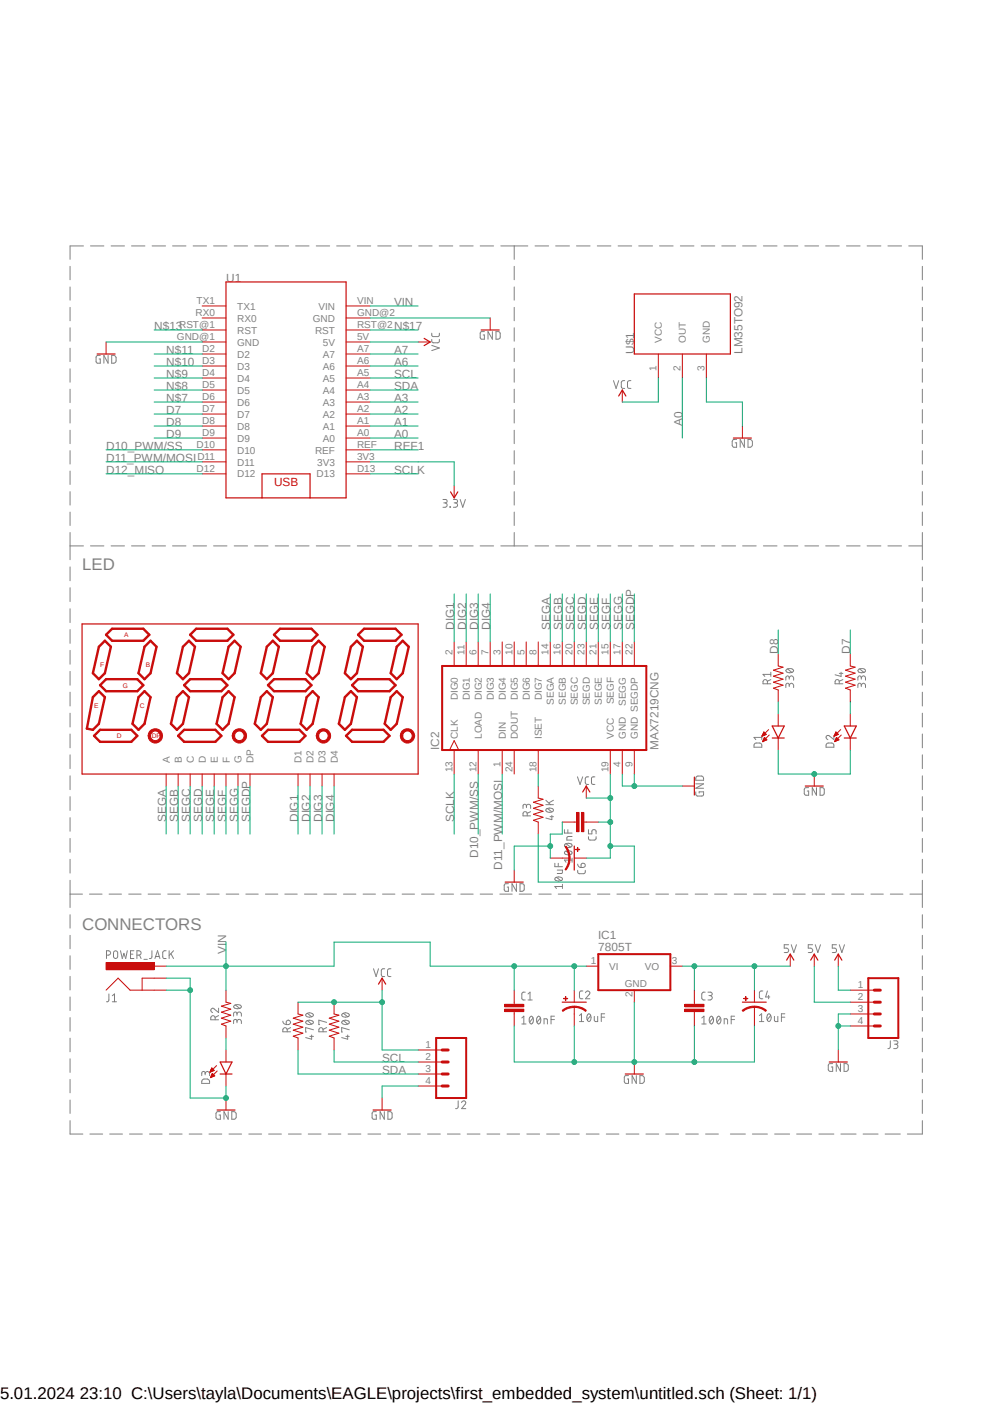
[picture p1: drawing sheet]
<svg xmlns="http://www.w3.org/2000/svg" width="210mm" height="297mm" viewBox="0 0 210 297" stroke-linecap="round" stroke-linejoin="round" font-family="sans-serif">
<path d="M14.7 51.9l180.5 188.2M195.2 51.9l-180.5 188.2" fill="none" stroke="#fff" stroke-width=".21"/>
<g fill="none" stroke="#808080" stroke-width=".21">
<path d="M14.8 56.3v2.9M17.7 52h-2.9v2.9M19.1 52h2.9M23.5 52h2.8M27.8 52h2.8M32.2 52h2.8M36.5 52h2.8M40.9 52h2.8M45.2 52h2.8M49.5 52h2.9M53.8 52h2.9M58.2 52h2.8"/>
<path d="M62.5 52h2.9M66.9 52h2.8M71.2 52h2.8M75.6 52h2.8M79.9 52h2.8M84.2 52h2.9M88.6 52h2.8M92.9 52h2.9M97.2 52h2.9M101.6 52h2.8M105.9 52h5.7M108.8 52v2.9"/>
<path d="M108.8 56.3v2.9M113.2 52h2.8M117.5 52h2.9M121.9 52h2.9M126.3 52h2.9M130.7 52h2.9M135.1 52h2.9M139.5 52h2.9M143.9 52h2.9M148.3 52h2.9M152.7 52h2.9M157.1 52h2.8"/>
<path d="M161.5 52h2.8M165.8 52h2.9M170.2 52h2.9M174.6 52h2.9M179 52h2.9M183.4 52h2.9M187.8 52h2.9M192.2 52h2.9v2.9M195.1 56.3v2.9M14.8 60.7v2.8M14.8 65v2.9M14.8 69.3v2.9"/>
<path d="M14.8 73.7v2.8M14.8 78v2.9M21.2 75.2h-.5l-.3 .2-.1 1.1 .2 .3h.7v-.9h-.2M22.9 75.2v1.6l-.9-1.6v1.6M23.6 75.2l.7 .1 .3 .3-.1 1-.4 .2h-.5zM91.3 71.8l.1 .5 .3 .2h1.1l.1-.7M91.3 70.5l.1 .5 .3 .2h1.1l.1-.7M91.3 73.1l1.6 .5-1.6 .6M102.4 70.1h-.5l-.3 .2v1.1l.1 .3 .7 .1v-.9h-.2M104.1 70.1v1.7l-.9-1.7v1.7M104.9 70.1l.7 .1a1.3 1.3 0 0 1 .1 1.3l-.8 .3zM108.8 60.7v2.8"/>
<path d="M108.8 65v2.9M108.8 69.3v2.9M108.8 73.7v2.8M108.8 78v2.9M195.1 60.7v2.8M195.1 65v2.9M195.1 69.3v2.9M195.1 73.7v2.8M195.1 78v2.9M14.8 82.3v2.9M14.8 86.7v2.8M14.8 91v2.9"/>
<path d="M14.8 95.3v2.9M14.8 99.7v2.8M108.8 82.3v2.9M108.8 86.7v2.8M108.8 91v2.9M108.8 95.3v2.9M108.8 99.7v2.8M129.8 80.5l.5 1.7 .6-1.7M132.1 80.5a.58 .58 0 0 0-.7 .4v1.1l.7 .2M133.4 80.5l-.5 .1-.2 .3 .1 1.1 .6 .2M155.8 93h-.7l-.2 .3v.9l.2 .4h.7v-.9h-.3M157.4 93v1.6l-.9-1.6v1.6"/>
<path d="M158.2 93h.7l.2 .4v.7l-.4 .5h-.5zM195.1 82.3v2.9M195.1 86.7v2.8M195.1 91v2.9M195.1 95.3v2.9M195.1 99.7v2.8M14.8 104v2.8M14.8 108.3v2.9M14.8 112.6v5.8M14.8 119.9v3M14.8 115.5h2.9M19.1 115.5h2.9"/>
<path d="M23.5 115.5h2.8M27.8 115.5h2.8M32.2 115.5h2.8M36.5 115.5h2.8M40.9 115.5h2.8M45.2 115.5h2.8M49.5 115.5h2.9M53.8 115.5h2.9M58.2 115.5h2.8M62.5 115.5h2.9M66.9 115.5h2.8M71.2 115.5h2.8"/>
<path d="M75.6 115.5h2.8M79.9 115.5h2.8M84.2 115.5h2.9M88.6 115.5h2.8M92.9 115.5h2.9M93.7 105.7h.7a.37 .37 0 0 1 .2 .4 .37 .37 0 0 1-.4 .3h-.3M94.1 106.4a.47 .47 0 0 1 .5 .4 .47 .47 0 0 1-.5 .5h-.4M95.2 107.2l.1 .1zM95.9 105.7h.7a.37 .37 0 0 1 .2 .4 .37 .37 0 0 1-.4 .3h-.3M96.3 106.4a.47 .47 0 0 1 .5 .4 .47 .47 0 0 1-.5 .5h-.4M97.2 115.5h2.9M97.3 105.7l.6 1.6 .5-1.6"/>
<path d="M101.6 115.5h2.8M105.9 115.5h5.7M108.8 104v2.8M108.8 108.3v2.9M108.8 112.6v2.9M113.2 115.5h2.8M117.5 115.5h2.9M121.9 115.5h2.9M126.3 115.5h2.9M130.7 115.5h2.9M135.1 115.5h2.9M139.5 115.5h2.9"/>
<path d="M143.9 115.5h2.9M148.3 115.5h2.9M152.7 115.5h2.9M157.1 115.5h2.8M161.5 115.5h2.8M165.8 115.5h2.9M170.2 115.5h2.9M174.6 115.5h2.9M179 115.5h2.9M183.4 115.5h2.9M187.8 115.5h2.9M192.2 115.5h2.9"/>
<path d="M195.1 104v2.8M195.1 108.3v2.9M195.1 112.6v5.8M195.1 119.9v3M14.8 124.3v3M14.8 128.8v2.9M14.8 133.2v2.9M14.8 137.6v2.9M195.1 124.3v3M195.1 128.8v2.9M195.1 133.2v2.9M195.1 137.6v2.9"/>
<path d="M14.8 142v2.9M14.8 146.4v3M14.8 150.9v2.9M14.8 155.3v2.9M14.8 159.7v2.9M159.6 157.4a1.26 1.26 0 0 1 1.3-.2l.2 .4v.5h-1.6zM161.1 155.6v.9M161.1 156h-1.6l.4 .5M162.3 144.7v-.5a.47 .47 0 0 0-.5-.4 .47 .47 0 0 0-.4 .4v.5h1.6M163 143.8l-.7 .3M163 142.7h-1.6l.4 .4M163 142.2v.9"/>
<path d="M166.3 141.7l.7-.3a.78 .78 0 0 1 .9 .5 .96 .96 0 0 1-1.7 0zM166.6 141.5l.9 .7M166.9 145a.47 .47 0 0 1 .5-.5 .47 .47 0 0 1 .5 .5v.5M166.9 145.2v-.5l-.1-.1h-.4l-.2 .3v.6M166.9 143.4a.47 .47 0 0 1 .5-.4 .47 .47 0 0 1 .5 .4v.5M166.9 143.7v-.4a.34 .34 0 0 0-.5-.3l-.2 .3v.6M174.8 157.4a1.26 1.26 0 0 1 1.3-.2l.3 .4v.5h-1.7zM176.4 155.6v.9l-1-.8a.45 .45 0 0 0-.7 .1 .45 .45 0 0 0 .4 .7M177.5 144.7v-.7a.46 .46 0 0 0-.5-.2 .46 .46 0 0 0-.4 .4v.5h1.7M177.5 142.5h.8M177.9 142.2v.9l-1.3-.4M178.3 143.8l-.8 .3"/>
<path d="M181.7 141.6l.5-.2a.58 .58 0 0 1 .8 .7l-.8 .2a.65 .65 0 0 1-.8-.4zM181.8 141.5l.9 .7M182.2 145a.45 .45 0 0 1 .4-.5 .45 .45 0 0 1 .4 .5v.5M182.2 145.2l-.2-.6h-.4l-.2 .9M182.2 143.4a.45 .45 0 0 1 .4-.4 .45 .45 0 0 1 .4 .4v.5M182.2 143.7l-.1-.5-.3-.2-.3 .2-.1 .7M195.1 142v2.9M195.1 146.4v3M195.1 150.9v2.9M195.1 155.3v2.9M195.1 159.7v2.9M14.8 164.1v2.9"/>
<path d="M14.8 168.5v2.9M14.8 173v2.9M14.8 177.4v2.9M111.3 170.6a.45 .45 0 0 1 .5-.5 .45 .45 0 0 1 .4 .5v.4M111.3 170.9v-.6a.37 .37 0 0 0-.4-.2 .37 .37 0 0 0-.3 .4v.5M111.5 172.6v-.7a.46 .46 0 0 0-.5-.2 .46 .46 0 0 0-.4 .4v.5h1.6M112.2 171.7l-.7 .3M115.4 170.2h1.7M115.4 169.3l1 .9M115.5 171.2l.7-.3a.58 .58 0 0 1 .8 .7l-.8 .2a.58 .58 0 0 1-.7-.6zM115.8 171l.9 .7M116.3 172.8h.8"/>
<path d="M116.7 172.5v.9l-1.3-.3M117.1 169.3l-1 .5M119.4 175.5v.7h1.6M119.4 178.6l.8-.2a.58 .58 0 0 1 .7 .6l-.7 .3a.58 .58 0 0 1-.8-.7zM119.7 178.5l.9 .7M120.1 175.5v.7M121 177h-.8l-.3 .2v.5h1.1M122.1 164.3l.6 1.6 .5-1.6M124.5 177v.5l.3 .2h1.1l.2-.7M124.5 175.5v.9h.7v-.7l.3-.2a.4 .4 0 0 1 .6 .4v.5M124.5 164.3l-.5 .1-.2 .3 .1 1.1 .6 .1M125.8 164.3l-.5 .1-.2 .3v1.1l.7 .1"/>
<path d="M147.2 167.5v.5l.2 .4h1l.4-.2v-.7h-.9v.3M147.2 165.8h1.6l-1.6 1h1.6M147.2 164.4a1.26 1.26 0 0 1 1.3-.2l.3 .4v.5h-1.6zM171 166.6l-.7 .1-.2 .3v.9l.2 .3h.7v-.9h-.3M172.7 166.6v1.6l-.9-1.6v1.6M173.4 166.6l.7 .1a1.3 1.3 0 0 1 .2 1.3l-.2 .2h-.7zM195.1 164.1v2.9M195.1 168.5v2.9M195.1 173v2.9M195.1 177.4v2.9M14.8 189.1h2.6M14.8 181.8v2.9"/>
<path d="M14.8 186.2v5.8M14.8 193.5v2.8M14.8 197.9v2.8M18.9 189.1h2.7M23.1 189.1h2.6M27.2 189.1h2.6M31.3 189.1h2.7M35.5 189.1h2.6M39.6 189.1h2.6M43.7 189.1h2.7M47.8 189.1h2.7M52 189.1h2.6"/>
<path d="M56.1 189.1h2.7M60.2 189.1h2.7M64.4 189.1h2.6M68.5 189.1h2.7M72.6 189.1h2.7M76.8 189.1h2.6M80.9 189.1h2.6M85 189.1h2.7M89.2 189.1h2.6M93.3 189.1h2.6M97.5 189.1h2.6M101.6 189.1h2.6"/>
<path d="M105.7 189.1h2.6M107.5 186.9h-.5l-.3 .2-.1 1.1 .2 .3 .7 .1v-.9h-.2M109.2 186.9v1.7l-.9-1.7v1.7M109.8 189.1h2.6M110 186.9l.7 .1a1.3 1.3 0 0 1 .1 1.3l-.8 .3zM114 189.1h2.6M117.3 182.6v.7h1.7M117.4 185.8l.8-.3a.58 .58 0 0 1 .7 .6l-.7 .3a.58 .58 0 0 1-.8-.6zM117.7 185.6l.9 .7M117.9 184.1h1.1l-.2 .7h-.9M118.1 189.1h2.6M118.1 182.6v.7"/>
<path d="M119 187.5h-1.7l.4 .5M119 187.1v.9M119.4 180.2l.8-.2a.58 .58 0 0 1 .7 .6l-.7 .2a.58 .58 0 0 1-.8-.6zM119.7 180l.9 .8M121 181.9h-1.6l.3 .5M121 181.5v.9M122.2 184.1v.5l.3 .2h1.1l.2-.7M122.2 182.8a.72 .72 0 0 0 .7 .7M122.2 189.1h2.6M122.9 182.8a.46 .46 0 0 1 .8 0 .46 .46 0 0 1-.4 .7h-.4zM126.4 189.1h2.6M130.5 189.1h2.6"/>
<path d="M134.6 189.1h2.6M138.7 189.1h2.7M142.9 189.1h2.6M147 189.1h2.6M151.1 189.1h2.7M155.3 189.1h2.6M159.4 189.1h2.6M163.5 189.1h2.7M166.8 199.9h-.9v.7h.5l.4 .4-.2 .5h-.7M167.3 199.9l.6 1.6 .5-1.6M167.7 189.1h2.6M171.8 189.1h2.6"/>
<path d="M171.9 199.9h-1v.7h.6l.4 .4-.2 .5h-.8M172.4 199.9l.6 1.6 .5-1.6M175.9 189.1h2.7M176.9 199.9h-.9v.7h.6l.3 .4a.4 .4 0 0 1-.3 .5h-.6M177.5 199.9l.6 1.6 .5-1.6M180 189.1h2.7M184.2 189.1h2.6M188.3 189.1h2.7M192.4 189.1h2.7M195.1 181.8v2.9M195.1 186.2v5.8M195.1 193.5v2.8"/>
<path d="M195.1 197.9v2.8M14.8 202.2v2.9M14.8 206.5v2.9M14.8 210.9v2.9M14.8 215.3v2.8M14.8 219.6v2.9M22.5 202.1h.4a.47 .47 0 0 0 .5-.5 .47 .47 0 0 0-.5-.5h-.4v1.7M23 210.3v1.2a.38 .38 0 0 1-.5 .4M23.7 211.9h.9M23.7 210.7l.5-.4v1.6M24.2 201.2a.44 .44 0 0 1 .7 .4v.7a.45 .45 0 0 1-.3 .4 .45 .45 0 0 1-.6-.2 1.26 1.26 0 0 1 .2-1.3zM25.5 201.1l.4 1.7 .3-1.1 .4 1.1 .3-1.7"/>
<path d="M27.6 201.8h.5M28.3 201.1h-.7v1.7h.7M29 202.1h.4a.47 .47 0 0 0 .4-.5 .47 .47 0 0 0-.4-.5h-.4v1.7M29.5 202.1l.3 .7M30.4 202.9h.8M32.1 201.1v1.3a.4 .4 0 0 1-.5 .4M32.8 202.8l.5-1.7 .5 1.7M32.9 202.4h.8M35.1 201.1l-.5 .1-.2 .3 .1 1.1 .6 .2M35.8 201.1v1.7M36.2 201.8l.5 1M36.7 201.1l-.9 1"/>
<path d="M45.5 215.7v-.4a.47 .47 0 0 0-.5-.5 .47 .47 0 0 0-.4 .5v.4h1.6M46.2 213.3v.9l-.9-.8a.44 .44 0 0 0-.7 .2 .44 .44 0 0 0 .4 .6M46.2 214.8l-.7 .4M49.5 212.8l.7-.3a.74 .74 0 0 1 .9 .5 1.02 1.02 0 0 1-1.7 0zM49.8 212.6l.9 .7M50.1 216.1a.47 .47 0 0 1 .5-.5 .47 .47 0 0 1 .5 .5v.4M50.1 216.4v-.4a.36 .36 0 0 0-.3-.4 .36 .36 0 0 0-.4 .4v.5M50.1 214.5a.47 .47 0 0 1 .5-.4 .47 .47 0 0 1 .5 .4v.5M50.1 214.8v-.4a.36 .36 0 0 0-.3-.3 .36 .36 0 0 0-.4 .3v.6M59.8 216a.72 .72 0 0 0 .7 .7M60.6 216a.46 .46 0 0 1 .8 .1 .46 .46 0 0 1-.4 .6h-.5zM60.7 218.3v-.5a.47 .47 0 0 0-.4-.4 .47 .47 0 0 0-.5 .4v.5h1.7"/>
<path d="M61.5 217.4l-.8 .4M64.7 216.1l.2-.1a1.03 1.03 0 0 1 1.4 .3 .96 .96 0 0 1-1.7 0zM64.7 214.5l.2-.1a1.03 1.03 0 0 1 1.4 .3 .96 .96 0 0 1-1.7 0zM65 215.9l.9 .8M65 214.4l.9 .7M65.5 219.2h.8M65.9 218.9v.9l-1.3-.3M66.3 217.8l-1.7-.4v.9h.2M68.3 218.3v-.5a.44 .44 0 0 0-.3-.4 .44 .44 0 0 0-.5 .2l-.1 .7h1.7M69.1 216.3l-1.7-.5v.9h.2M69.1 217.4l-.8 .4M72.3 216.1l.2-.1a.96 .96 0 0 1 1.4 .3 .93 .93 0 0 1-1.6 0z"/>
<path d="M72.3 214.5l.2-.1a.96 .96 0 0 1 1.4 .3 .93 .93 0 0 1-1.6 0zM72.6 215.9l.9 .8M72.6 214.4l.9 .7M73.2 219.2h.7M73.5 218.9v.9l-1.2-.3M73.9 217.8l-1.6-.4v.9h.1M79 204.9l.5 1.7 .6-1.7M81.4 204.9l-.6 .1-.2 .3 .1 1.1 .1 .1 .6 .1M82.7 204.9l-.6 .1-.1 .3v1.1l.1 .1 .6 .1M110.4 215.3l.4-.3v1.6M110.4 216.6h.9M111.1 209.9h-.6l-.1 .4v1l.1 .2h.6"/>
<path d="M111.7 211.5h.9M111.7 210.3l.4-.4v1.6M112.2 215.1l.2-.1a.96 .96 0 0 1 0 1.6 .98 .98 0 0 1-.2-1.5zM112.7 215.3l-.7 .9M113.7 215.1l.2-.1a.96 .96 0 0 1 0 1.6 .98 .98 0 0 1-.2-1.5zM114.3 215.3l-.7 .9M115.1 216.6v-1.1l.6 .1 .1 1M116.5 215.7h.8M117.3 215h-.8v1.6M122.6 214.8l.4-.3v1.6M122.6 216.1h.8M123.3 209.6l-.6 .1-.1 .3v1.1l.1 .1 .6 .1"/>
<path d="M123.8 210a.45 .45 0 0 1 .6-.3 .45 .45 0 0 1 .2 .7l-.8 .9h1M124.4 214.5h.1a.96 .96 0 0 1 0 1.6 .98 .98 0 0 1-.1-1.6zM124.9 214.8l-.7 .9M125.7 215v.8l.3 .3h.4v-1.1M127.2 215.2h.7M127.9 214.5h-.7v1.6M148.4 216.6h1M148.4 215.3l.5-.3v1.6M149.1 209.9h-.5l-.2 .4 .1 1 .1 .2h.5M149.7 209.9h.6a.37 .37 0 0 1 .3 .3 .37 .37 0 0 1-.1 .4h-.6M150.2 210.6a.47 .47 0 0 1 .5 .5 .47 .47 0 0 1-.5 .4h-.5M150.2 215.1l.3-.1a.96 .96 0 0 1 0 1.6l-.3-.2a1.14 1.14 0 0 1 0-1.3z"/>
<path d="M150.8 215.3l-.7 .9M151.8 215.1l.2-.1a.96 .96 0 0 1 0 1.6 1.02 1.02 0 0 1-.2-1.5zM152.4 215.3l-.8 .9M153.2 216.6v-1.1l.6 .1 .1 1M154.6 215.7h.8M155.4 215h-.8v1.6M160.6 216.1h.9M160.6 214.8l.5-.3v1.6M161.3 209.6l-.5 .1-.2 .3 .1 1.1 .1 .1 .5 .1M162.3 209.6l-.4 1.3h.9M162.4 214.5h.2a.96 .96 0 0 1 0 1.6 1.02 1.02 0 0 1-.2-1.6zM162.6 210.6v.7"/>
<path d="M163 214.8l-.7 .9M163.8 215v.8l.2 .3h.5v-1.1M165.3 215.2h.7M166 214.5h-.7v1.6M195.1 202.2v2.9M195.1 206.5v2.9M195.1 210.9v2.9M195.1 215.3v2.8M195.1 219.6v2.9M14.8 237.1v2.8h2.7M14.8 224v2.9M14.8 228.3v2.9"/>
<path d="M14.8 232.7v2.8M19 239.9h2.7M23.2 239.9h2.7M27.4 239.9h2.7M31.6 239.9h2.7M35.8 239.9h2.7M40 239.9h2.7M42.9 228.3h1.2l.2 .4v.5h-1.6v-.5zM43.4 227.1a.47 .47 0 0 1 .5-.4 .47 .47 0 0 1 .4 .4v.4M43.4 227.4l-.1-.6a.37 .37 0 0 0-.4-.1 .37 .37 0 0 0-.2 .3v.5M44.2 239.9h2.7M46.6 235.2h-.5l-.3 .1-.1 1.1 .2 .3 .7 .1v-.9h-.3"/>
<path d="M48.3 235.2v1.6l-.9-1.6v1.6M48.4 239.9h2.7M49 235.2h.5l.4 .2 .1 .9-.3 .4-.7 .1zM52.6 239.9h2.7M56.8 239.9h2.7M61 239.9h2.7M65.2 239.9h2.7M69.4 239.9h2.7M73.6 239.9h2.7M77.8 239.9h2.7M79.6 235.2l-.9 .1v1.1l.2 .3 .7 .1v-.9h-.3M81.3 235.2v1.6l-.9-1.6v1.6"/>
<path d="M82 239.9h2.7M82 235.2h.7a1.26 1.26 0 0 1 .2 1.4l-.2 .1-.7 .1zM86.2 239.9h2.7M90.4 239.9h2.7M94.6 239.9h2.7M96.9 232.9v1.4l-.5 .2M97.6 233.3a.44 .44 0 0 1 .6-.4 .44 .44 0 0 1 .2 .7l-.8 .9h.9M98.8 239.9h2.7M103 239.9h2.7M107.2 239.9h2.7M111.4 239.9h2.7M115.6 239.9h2.7"/>
<path d="M119.8 239.9h2.7M124 239.9h2.7M128.2 239.9h2.7M132.4 239.9h2.7M132.9 227.5h-.5l-.3 .2-.1 1.1 .4 .4h.5v-.9h-.2M134.6 227.5v1.7l-.9-1.7v1.7M135.3 227.5l.7 .1 .3 .4v.7l-.5 .5h-.5zM136.6 239.9h2.7M140.8 239.9h2.7M145 239.9h2.7M149.2 239.9h2.7M154.5 239.9h3.1"/>
<path d="M159.1 239.9h3.2M163.8 239.9h3.2M168.5 239.9h3.2M173.2 239.9h3.2M176.1 225h-.7l-.2 .4v1l.4 .3h.5v-1h-.3M177.8 225v1.7l-.9-1.7v1.7M177.8 239.9h3.3M178.5 225l.7 .1a1.26 1.26 0 0 1 .2 1.3l-.4 .3h-.5zM182.5 239.9h3.2M187.2 239.9h3.2M188.3 220.2v1.4l-.5 .2M189 220.2h.7a.37 .37 0 0 1 .2 .4 .37 .37 0 0 1-.3 .3h-.4"/>
<path d="M189.5 220.9a.47 .47 0 0 1 .4 .5 .47 .47 0 0 1-.4 .4h-.5M195.1 237.1v2.8h-3.2M195.1 224v2.9M195.1 228.3v2.9M195.1 232.7v2.8"/>
</g>
<g fill="none" stroke="#c90d0c" stroke-width=".21">
<path d="M42.8 64.7h5M42.8 67.3h5M42.8 69.8h5M42.8 72.3h5M42.8 74.9h5M42.8 77.4h5M42.8 80h5M73.2 64.7h5.1M73.2 67.3h5.1M73.2 69.8h5.1M73.2 72.3h5.1M73.2 74.9h5.1"/>
<path d="M73.2 77.4h5.1M73.2 80h5.1M139.2 74.9v5.1M144.3 74.9v5.1M149.4 74.9v5.1M42.8 82.5h5M42.8 85h5M42.8 87.6h5M42.8 90.1h5M42.8 92.7h5M42.8 95.2h5M42.8 97.7h5"/>
<path d="M73.2 82.5h5.1M73.2 85h5.1M73.2 87.6h5.1M73.2 90.1h5.1M73.2 92.7h5.1M73.2 95.2h5.1M73.2 97.7h5.1M42.8 100.2h5M73.2 100.2h5.1M161.2 155.7h.1M161.2 155.6h.3M161.3 155.5h.4"/>
<path d="M161.3 155.4h.6M161.3 155.4h.8M161.3 156.9h.1M161.4 155.3h.6M161.4 156.8h.1M161.4 156.7h.4M161.4 155.2h.5M161.4 156.6h.6M161.5 155.1h.3M161.5 156.5h.7M161.5 155h.2M161.5 156.4h.6"/>
<path d="M161.5 154.9h.1M161.5 156.3h.6M161.6 156.3h.3M161.6 156.2h.2M161.7 156.1h.1M162.1 155.4l-.6-.5-.3 .8M162.1 155.4l-.9 .3M162.2 156.5l-.5-.5-.4 .9M162.2 156.5l-.9 .4M162.6 154.3l-1.4 1.4M162.7 155.5l-1.4 1.4M164.6 151v2.6"/>
<path d="M164.6 156.1v2.6M176.4 155.7h.1M176.5 155.6h.2M176.5 155.5h.4M176.5 155.4h.6M176.5 156.9h.1M176.6 155.4h.7M176.6 156.8h.2M176.6 155.3h.6M176.6 156.7h.4M176.7 155.2h.4M176.7 156.6h.5"/>
<path d="M176.7 155.1h.3M176.7 156.5h.7M176.7 155h.3M176.7 156.4h.7M176.8 154.9h.1M176.8 156.3h.4M176.9 156.2h.2M176.9 156.1h.1M177.3 155.4l-.5-.5-.4 .8M177.3 155.4l-.9 .3M177.4 156.5l-.5-.5-.4 .9M177.4 156.5l-.9 .4"/>
<path d="M177.8 154.3l-1.4 1.4M177.9 155.5l-1.4 1.4M179.8 151v2.6M179.8 156.1v2.6M22.4 209.5l2.6-2.6 2.5 2.6h5.1M32.6 206.9h-2.5v2.6"/>
</g>
<path d="M47.8 59.6h25.4v45.7h-25.4zM134.2 62.2h20.3v12.7h-20.3zM55.4 105.3v-5.1h10.2v5.1M163.3 153.6h2.6l-1.3 2.5zM163.3 156.1h2.6M178.6 156.1h2.5M178.6 153.6h2.5l-1.3 2.5z" fill="none" stroke="#c90d0c" stroke-width=".25"/>
<path d="M22.4 203.6h10.2v1.5h-10.2z" fill-rule="evenodd" fill="#c90d0c"/>
<g fill="none" stroke="#c90d0c" stroke-width=".21">
<path d="M22.4 72.3v2.6M88.4 72.3h2.6M103.7 67.3v2.5M157 90.1v2.6M96.1 102.8v2.5M22.4 203.6h10.2v1.5h-10.2zM32.6 206.9h2.5M32.6 209.5h2.5M32.6 204.4h2.5M47.8 209.5v2.5l1 .3-2 .6 2 .6-2 .6 2 .7-2 .6 2 .6-2 .7 1 .3v2.6M63 212v2.5l1.1 .3-2.1 .6 2.1 .6-2.1 .7 2.1 .6-2.1 .6 2.1 .7-2.1 .6 1 .4v2.5M70.7 212v2.5l1 .3-2.1 .6 2.1 .6-2.1 .7 2.1 .6-2.1 .6 2.1 .7-2.1 .6 1.1 .4v2.5"/>
<path d="M80.8 206.9v2.6M44.4 226.8h.1M44.4 226.7h.3M44.5 226.6h.4M44.5 226.5h.6M44.5 228h.1M44.6 226.4h.7M44.6 226.4h.6M44.6 227.8h.2M44.6 226.3h.5M44.6 227.8h.4M44.7 226.2h.3"/>
<path d="M44.7 227.7h.5M44.7 227.6h.7M44.7 226.1h.2M44.7 227.5h.6M44.7 226h.1M44.7 227.4h.5M44.8 225.9l.5 .5-.9 .4zM44.8 227.3h.3M44.8 227.2h.2M44.9 227.2h.1M44.9 227.1l.5 .5-.9 .4zM45.8 225.4l-1.4 1.4"/>
<path d="M45.9 226.6l-1.4 1.4M47.8 222.1v2.6M47.8 227.2v2.5M47.8 232.3v2.5M80.8 232.3v2.5M88.4 222.1h5.1M88.4 224.7h5.1M88.4 227.2h5.1M88.4 229.7h5.1"/>
</g>
<path d="M20.5 74.9h3.8M89.7 71.6l1.3 .7-1.3 .8M101.8 69.8h3.8M155.1 92.7h3.8M95.3 104.1l.8 1.2 .7-1.2M17.4 132h71v31.7h-71zM80.1 208.2l.7-1.3 .8 1.3M45.9 234.8h3.8M46.6 224.7h2.5l-1.3 2.5zM46.6 227.2h2.5M78.9 234.8h3.8" fill="none" stroke="#c90d0c" stroke-width=".25"/>
<path d="M92.2 219.6h6.4v12.7h-6.4z" fill="none" stroke="#c90d0c" stroke-width=".42"/>
<path d="M93.5 227.2h1.3M93.5 224.7h1.3M93.5 222.1h1.3M93.5 229.7h1.3" fill="none" stroke="#c90d0c" stroke-width=".64"/>
<g fill="none" stroke="#c90d0c" stroke-width=".51">
<path d="M20.9 136.8l1.3-1.2 1.3 1.2-1.3 5.6-1.3 1.3-1.3-1.3zM22.4 134.3l1.3-1.3h6.6l1.3 1.3-1.3 1.3h-6.6zM30.6 136.8l1.2-1.2 1.3 1.2-1.3 5.6-1.2 1.3-1.3-1.3zM38.7 136.8l1.3-1.2 1.2 1.2-1.2 5.6-1.3 1.3-1.3-1.3zM40.2 134.3l1.3-1.3h6.6l1.3 1.3-1.3 1.3h-6.6zM48.3 136.8l1.3-1.2 1.3 1.2-1.3 5.6-1.3 1.3-1.2-1.3zM56.4 136.8l1.3-1.2 1.3 1.2-1.3 5.6-1.3 1.3-1.2-1.3zM58 134.3l1.2-1.3h6.7l1.2 1.3-1.2 1.3h-6.7zM66.1 136.8l1.3-1.2 1.3 1.2-1.3 5.6-1.3 1.3-1.2-1.3zM75.5 135.6l1.3 1.2-1.3 5.6-1.3 1.3-1.3-1.3 1.3-5.6zM75.7 134.3l1.3-1.3h6.7l1.2 1.3-1.2 1.3h-6.7zM83.9 136.8l1.3-1.2 1.2 1.2-1.2 5.6-1.3 1.3-1.3-1.3z"/>
<path d="M19.6 147.5l1.3-1.3 1.3 1.3-1.3 5.6-1.3 1.3-1.2-.3zM19.9 155.7l1.3-1.3h6.6l1.2 1.3-1.2 1.2h-6.6zM22.4 143.7h6.6l1.3 1.2-1.3 1.3h-6.6l-1.2-1.3zM29.3 147.5l1.3-1.3 1.2 1.3-1.2 5.6-1.3 1.3-1.3-1.3zM37.4 147.5l1.3-1.3 1.3 1.3-1.3 5.6-1.3 1.3-1.2-1.3zM37.7 155.7l1.2-1.3h6.7l1.2 1.3-1.2 1.2h-6.7zM40.2 143.7h6.6l1.3 1.2-1.3 1.3h-6.6l-1.3-1.3zM47.1 147.5l1.2-1.3 1.3 1.3-1.3 5.6-1.2 1.3-1.3-1.3zM55.2 147.5l1.2-1.3 1.3 1.3-1.3 5.6-1.2 1.3-1.3-1.3zM55.4 155.7l1.3-1.3h6.6l1.3 1.3-1.3 1.2h-6.6zM58 143.7h6.6l1.3 1.2-1.3 1.3h-6.6l-1.3-1.3zM64.9 147.5l1.2-1.3 1.3 1.3-1.3 5.6-1.2 1.3-1.3-1.3z"/>
<path d="M72.9 147.5l1.3-1.3 1.3 1.3-1.3 5.6-1.3 1.3-1.2-1.3zM73.2 155.7l1.3-1.3h6.6l1.3 1.3-1.3 1.2h-6.6zM75.7 143.7h6.7l1.3 1.2-1.3 1.3h-6.7l-1.2-1.3zM83.9 146.2l1.3 1.3-1.3 5.6-1.3 1.3-1.2-1.3 1.2-5.6z"/>
</g>
<path d="M31.7 154.7a1.53 1.53 0 0 1 2.4 .1 1.53 1.53 0 0 1-.8 2.3 1.53 1.53 0 0 1-2-1.4h.5a1.03 1.03 0 0 1 1.5-.9 1.03 1.03 0 0 1 .2 1.7 1.03 1.03 0 0 1-1.6-.5l-.1-.3h-.5z" fill-rule="evenodd" fill="#c90d0c"/>
<path d="M31.7 154.7a1.53 1.53 0 0 1 2.4 .1 1.53 1.53 0 0 1-.8 2.3 1.53 1.53 0 0 1-2-1.4h.5a1.03 1.03 0 0 1 1.5-.9 1.03 1.03 0 0 1 .2 1.7 1.03 1.03 0 0 1-1.6-.5l-.1-.3h-.5z" fill="none" stroke="#c90d0c" stroke-width=".21"/>
<path d="M49.4 154.7a1.53 1.53 0 0 1 2.5 .1 1.53 1.53 0 0 1-.8 2.3 1.53 1.53 0 0 1-2-1.4h.5a1.01 1.01 0 0 1 1.5-.9 1.01 1.01 0 0 1 .2 1.7 1.01 1.01 0 0 1-1.6-.5l-.1-.3h-.5z" fill-rule="evenodd" fill="#c90d0c"/>
<path d="M49.4 154.7a1.53 1.53 0 0 1 2.5 .1 1.53 1.53 0 0 1-.8 2.3 1.53 1.53 0 0 1-2-1.4h.5a1.01 1.01 0 0 1 1.5-.9 1.01 1.01 0 0 1 .2 1.7 1.01 1.01 0 0 1-1.6-.5l-.1-.3h-.5z" fill="none" stroke="#c90d0c" stroke-width=".21"/>
<path d="M67.2 154.7a1.53 1.53 0 0 1 2.5 .1 1.53 1.53 0 0 1-.8 2.3 1.53 1.53 0 0 1-2-1.4h.5a1.01 1.01 0 0 1 1.5-.9 1.01 1.01 0 0 1 .2 1.7 1.01 1.01 0 0 1-1.7-.5v-.3h-.5z" fill-rule="evenodd" fill="#c90d0c"/>
<path d="M67.2 154.7a1.53 1.53 0 0 1 2.5 .1 1.53 1.53 0 0 1-.8 2.3 1.53 1.53 0 0 1-2-1.4h.5a1.01 1.01 0 0 1 1.5-.9 1.01 1.01 0 0 1 .2 1.7 1.01 1.01 0 0 1-1.7-.5v-.3h-.5z" fill="none" stroke="#c90d0c" stroke-width=".21"/>
<path d="M85 154.7a1.51 1.51 0 0 1 2.4 .1 1.51 1.51 0 0 1-.8 2.3 1.51 1.51 0 0 1-1.9-1.4h.5a1.01 1.01 0 0 1 1.4-.9 1.01 1.01 0 0 1 .2 1.7 1.01 1.01 0 0 1-1.6-.5v-.3h-.5z" fill-rule="evenodd" fill="#c90d0c"/>
<g fill="none" stroke="#c90d0c" stroke-width=".21">
<path d="M96.1 135.8v5.1M98.6 135.8v5.1M101.1 135.8v5.1M103.7 135.8v5.1M106.2 135.8v5.1M108.8 135.8v5.1M111.3 135.8v5.1M113.8 135.8v5.1M116.4 135.8v5.1M118.9 135.8v5.1M121.5 135.8v5.1M124 135.8v5.1"/>
<path d="M126.5 135.8v5.1M129.1 135.8v5.1M131.6 135.8v5.1M134.2 135.8v5.1M85 154.7a1.51 1.51 0 0 1 2.4 .1 1.51 1.51 0 0 1-.8 2.3 1.51 1.51 0 0 1-1.9-1.4h.5a1.01 1.01 0 0 1 1.4-.9 1.01 1.01 0 0 1 .2 1.7 1.01 1.01 0 0 1-1.6-.5v-.3h-.5zM95.1 158.7l1-2 .9 2M96.1 158.7v5M101.1 158.7v5M106.2 158.7v5M108.8 158.7v5M113.8 158.7v5M129.1 158.7v5"/>
<path d="M131.6 158.7v5M134.2 158.7v5M35.1 163.7v2.6M37.7 163.7v2.6M40.2 163.7v2.6M42.8 163.7v2.6M45.3 163.7v2.6M47.8 163.7v2.6M50.3 163.7v2.6M52.9 163.7v2.6M63 163.7v2.6M65.6 163.7v2.6"/>
<path d="M68.1 163.7v2.6M70.7 163.7v2.6M113.8 166.3v2.5l1.1 .3-2.1 .6 2.1 .6-2.1 .7 2.1 .6-2.1 .7 2.1 .6-2.1 .6 1 .4v2.5M121.5 173.9h.5M123.5 173.9h.5M124 166.3v2.5M144.3 166.3h2.6"/>
</g>
<path d="M93.5 140.9h43.2v17.8h-43.2z" fill="none" stroke="#c90d0c" stroke-width=".42"/>
<path d="M123.2 167.6l.8-1.3 .8 1.3M146.9 164.4v3.8" fill="none" stroke="#c90d0c" stroke-width=".25"/>
<path d="M122 171.9h.5v4h-.5z" fill-rule="evenodd" fill="#c90d0c"/>
<path d="M122 171.9h.5v4h-.5z" fill="none" stroke="#c90d0c" stroke-width=".21"/>
<path d="M123 171.9h.5v4h-.5z" fill-rule="evenodd" fill="#c90d0c"/>
<path d="M118.9 173.9h2.6M123 171.9h.5v4h-.5zM124 173.9h2.5M118.9 181.5h1.5" fill="none" stroke="#c90d0c" stroke-width=".21"/>
<path d="M121.5 179v5.1" fill="none" stroke="#c90d0c" stroke-width=".25"/>
<path d="M120.3 181.5h.3a3.4 3.4 0 0 1-.9 2.6l-.2-.2a4.1 4.1 0 0 0 .8-2.4z" fill-rule="evenodd" fill="#c90d0c"/>
<path d="M120.3 181.5h.3a3.4 3.4 0 0 1-.9 2.6l-.2-.2a4.1 4.1 0 0 0 .8-2.4z" fill="none" stroke="#c90d0c" stroke-width=".21"/>
<path d="M119.5 179.1l.2-.1a4 4 0 0 1 .9 2.5h-.3a4.1 4.1 0 0 0-.8-2.4z" fill-rule="evenodd" fill="#c90d0c"/>
<path d="M119.5 179.1l.2-.1a4 4 0 0 1 .9 2.5h-.3a4.1 4.1 0 0 0-.8-2.4z" fill="none" stroke="#c90d0c" stroke-width=".21"/>
<path d="M122.1 179.3l.1 .8z" fill-rule="evenodd" fill="#c90d0c"/>
<path d="M122.1 179.3l.1 .8z" fill="none" stroke="#c90d0c" stroke-width=".21"/>
<path d="M121.8 179.7h.8z" fill-rule="evenodd" fill="#c90d0c"/>
<path d="M131.6 82.5v2.5M164.6 138.3v2.6l1 .2-2 .7 2 .6-2 .6 2 .7-2 .6 2 .6-2 .7 1 .4v2.5M179.8 138.3v2.6l1 .2-2 .7 2 .6-2 .6 2 .7-2 .6 2 .6-2 .7 1 .4v2.5M121.8 179.7h.8zM172.2 163.7v2.6M108.8 184.1v2.5M116.4 181.5h2.5M121.5 181.5h2.5M108.8 212v.5M108.8 214v.5" fill="none" stroke="#c90d0c" stroke-width=".21"/>
<path d="M130.9 83.8l.7-1.3 .8 1.3M170.3 166.3h3.8M106.8 186.6h3.9" fill="none" stroke="#c90d0c" stroke-width=".25"/>
<path d="M106.7 213.5h4.1v.5h-4.1z" fill-rule="evenodd" fill="#c90d0c"/>
<path d="M106.7 213.5h4.1v.5h-4.1z" fill="none" stroke="#c90d0c" stroke-width=".21"/>
<path d="M106.7 212.5h4.1v.5h-4.1z" fill-rule="evenodd" fill="#c90d0c"/>
<path d="M106.7 212.5h4.1v.5h-4.1zM108.8 209.5v2.5M108.8 214.5v2.5M121.5 213v1.5" fill="none" stroke="#c90d0c" stroke-width=".21"/>
<path d="M118.9 212h5.1" fill="none" stroke="#c90d0c" stroke-width=".25"/>
<path d="M121.5 212.9a4 4 0 0 1 2.5 .8l-.1 .3a3.8 3.8 0 0 0-2.4-.9z" fill-rule="evenodd" fill="#c90d0c"/>
<path d="M121.5 212.9a4 4 0 0 1 2.5 .8l-.1 .3a3.8 3.8 0 0 0-2.4-.9z" fill="none" stroke="#c90d0c" stroke-width=".21"/>
<path d="M118.9 213.7a3.6 3.6 0 0 1 2.6-.8v.2a3.8 3.8 0 0 0-2.5 .9z" fill-rule="evenodd" fill="#c90d0c"/>
<path d="M118.9 213.7a3.6 3.6 0 0 1 2.6-.8v.2a3.8 3.8 0 0 0-2.5 .9z" fill="none" stroke="#c90d0c" stroke-width=".21"/>
<path d="M119.2 211.2l.9 .1z" fill-rule="evenodd" fill="#c90d0c"/>
<path d="M119.2 211.2l.9 .1z" fill="none" stroke="#c90d0c" stroke-width=".21"/>
<path d="M119.6 210.8l.1 .9z" fill-rule="evenodd" fill="#c90d0c"/>
<path d="M119.6 210.8l.1 .9zM121.5 209.5v2.5M121.5 214.5v2.5M146.9 212v.5M146.9 214v.5" fill="none" stroke="#c90d0c" stroke-width=".21"/>
<path d="M144.8 213.5h4.1v.5h-4.1z" fill-rule="evenodd" fill="#c90d0c"/>
<path d="M144.8 213.5h4.1v.5h-4.1z" fill="none" stroke="#c90d0c" stroke-width=".21"/>
<path d="M144.8 212.5h4.1v.5h-4.1z" fill-rule="evenodd" fill="#c90d0c"/>
<path d="M144.8 212.5h4.1v.5h-4.1zM146.9 209.5v2.5M146.9 214.5v2.5M159.6 213v1.5" fill="none" stroke="#c90d0c" stroke-width=".21"/>
<path d="M157 212h5.1" fill="none" stroke="#c90d0c" stroke-width=".25"/>
<path d="M159.6 212.9a4 4 0 0 1 2.5 .8l-.2 .3a3.6 3.6 0 0 0-2.3-.9z" fill-rule="evenodd" fill="#c90d0c"/>
<path d="M159.6 212.9a4 4 0 0 1 2.5 .8l-.2 .3a3.6 3.6 0 0 0-2.3-.9z" fill="none" stroke="#c90d0c" stroke-width=".21"/>
<path d="M157 213.7a3.9 3.9 0 0 1 2.6-.8v.2a3.8 3.8 0 0 0-2.5 .9z" fill-rule="evenodd" fill="#c90d0c"/>
<path d="M157 213.7a3.9 3.9 0 0 1 2.6-.8v.2a3.8 3.8 0 0 0-2.5 .9z" fill="none" stroke="#c90d0c" stroke-width=".21"/>
<path d="M157.3 211.2l.9 .1z" fill-rule="evenodd" fill="#c90d0c"/>
<path d="M157.3 211.2l.9 .1z" fill="none" stroke="#c90d0c" stroke-width=".21"/>
<path d="M157.7 210.8l.1 .9z" fill-rule="evenodd" fill="#c90d0c"/>
<g fill="none" stroke="#c90d0c" stroke-width=".21">
<path d="M124 204.4h2.5M134.2 209.5v2.5M141.8 204.4h2.5M157.7 210.8l.1 .9zM159.6 209.5v2.5M159.6 214.5v2.5M167.1 201.8v2.6M172.2 201.8v2.6M177.3 201.8v2.6M179.8 209.5h5.1M179.8 212h5.1M179.8 214.5h5.1"/>
<path d="M179.8 217h5.1M134.2 224.7v2.5M177.3 222.1v2.6"/>
</g>
<path d="M126.5 201.8h15.3v7.7h-15.3zM183.6 206.9h6.4v12.7h-6.4z" fill="none" stroke="#c90d0c" stroke-width=".42"/>
<path d="M166.4 203.1l.7-1.3 .8 1.3M171.4 203.1l.8-1.3 .8 1.3M176.5 203.1l.8-1.3 .8 1.3M132.2 227.2h3.9M175.4 224.7h3.8" fill="none" stroke="#c90d0c" stroke-width=".25"/>
<path d="M184.9 214.5h1.3M184.9 212h1.3M184.9 209.5h1.3M184.9 217h1.3" fill="none" stroke="#c90d0c" stroke-width=".64"/>
<path d="M35.1 206.9h5.1v25.4h7.6v-2.6M47.8 219.6v2.5" fill="none" stroke="#0dab76" stroke-width=".21"/>
<circle cx="47.8" cy="232.3" r=".51" fill="#0dab76"/>
<g fill="none" stroke="#0dab76" stroke-width=".21">
<path d="M35.1 209.5h5.1"/>
<circle cx="47.8" cy="232.3" r=".51"/>
</g>
<circle cx="40.2" cy="209.5" r=".51" fill="#0dab76"/>
<g fill="none" stroke="#0dab76" stroke-width=".21">
<path d="M22.4 72.3h20.4M78.3 67.3h25.4M149.4 80v5h7.6v5.1M131.6 163.7v2.6h2.6v-2.6M88.4 229.7h-7.6v2.6"/>
<circle cx="40.2" cy="209.5" r=".51"/>
</g>
<circle cx="134.1" cy="166.3" r=".51" fill="#0dab76"/>
<g fill="none" stroke="#0dab76" stroke-width=".21">
<path d="M116.4 179h-7.6v5.1M118.9 173.9v2.5h-2.5v5.1M134.2 166.3h10.1"/>
<circle cx="134.1" cy="166.3" r=".51"/>
</g>
<circle cx="116.4" cy="179" r=".51" fill="#0dab76"/>
<g fill="none" stroke="#0dab76" stroke-width=".21">
<path d="M164.6 158.7v5h15.2v-5"/>
<circle cx="116.4" cy="179" r=".51"/>
</g>
<circle cx="172.2" cy="163.7" r=".51" fill="#0dab76"/>
<g fill="none" stroke="#0dab76" stroke-width=".21">
<path d="M108.8 217v7.7h25.4M121.5 217v7.7"/>
<circle cx="172.2" cy="163.7" r=".51"/>
</g>
<circle cx="121.4" cy="224.7" r=".51" fill="#0dab76"/>
<g fill="none" stroke="#0dab76" stroke-width=".21">
<path d="M146.9 217v7.7h-12.7"/>
<circle cx="121.4" cy="224.7" r=".51"/>
</g>
<circle cx="134.1" cy="224.7" r=".51" fill="#0dab76"/>
<g fill="none" stroke="#0dab76" stroke-width=".21">
<path d="M159.6 217v7.7h-12.7"/>
<circle cx="134.1" cy="224.7" r=".51"/>
</g>
<circle cx="146.8" cy="224.7" r=".51" fill="#0dab76"/>
<g fill="none" stroke="#0dab76" stroke-width=".21">
<path d="M134.2 212v12.7M177.3 217h2.5M179.8 214.5h-2.5v7.6"/>
<circle cx="146.8" cy="224.7" r=".51"/>
</g>
<circle cx="177.3" cy="217" r=".51" fill="#0dab76"/>
<g fill="none" stroke="#0dab76" stroke-width=".21">
<path d="M78.3 64.7h10.1M35.1 204.4h12.7v5.1"/>
<circle cx="177.3" cy="217" r=".51"/>
</g>
<circle cx="47.8" cy="204.4" r=".51" fill="#0dab76"/>
<g fill="none" stroke="#0dab76" stroke-width=".21">
<path d="M47.8 199.3v5.1h22.9v-5.1h20.3v5.1M108.8 204.4h15.2M121.5 204.4v5.1"/>
<circle cx="47.8" cy="204.4" r=".51"/>
</g>
<circle cx="121.4" cy="204.4" r=".51" fill="#0dab76"/>
<g fill="none" stroke="#0dab76" stroke-width=".21">
<path d="M108.8 204.4v5.1"/>
<circle cx="121.4" cy="204.4" r=".51"/>
</g>
<circle cx="108.7" cy="204.4" r=".51" fill="#0dab76"/>
<g fill="none" stroke="#0dab76" stroke-width=".21">
<path d="M78.3 72.3h10.1M63 212h17.8M80.8 209.5v12.6h7.6M91 204.4h17.8"/>
<circle cx="108.7" cy="204.4" r=".51"/>
</g>
<circle cx="70.6" cy="212" r=".51" fill="#0dab76"/>
<circle cx="70.6" cy="212" r=".51" fill="none" stroke="#0dab76" stroke-width=".21"/>
<circle cx="80.8" cy="212" r=".51" fill="#0dab76"/>
<g fill="none" stroke="#0dab76" stroke-width=".21">
<path d="M124 168.8h5.1M129.1 163.7v17.8"/>
<circle cx="80.8" cy="212" r=".51"/>
</g>
<circle cx="129.1" cy="168.8" r=".51" fill="#0dab76"/>
<g fill="none" stroke="#0dab76" stroke-width=".21">
<path d="M126.5 173.9h2.6M124 181.5h5.1"/>
<circle cx="129.1" cy="168.8" r=".51"/>
</g>
<circle cx="129.1" cy="173.9" r=".51" fill="#0dab76"/>
<g fill="none" stroke="#0dab76" stroke-width=".21">
<path d="M113.8 176.4v10.2h20.4v-7.6h-5.1"/>
<circle cx="129.1" cy="173.9" r=".51"/>
</g>
<circle cx="129.1" cy="179" r=".51" fill="#0dab76"/>
<g fill="none" stroke="#0dab76" stroke-width=".21">
<path d="M32.6 80h10.2M32.6 77.4h10.2M32.6 74.9h10.2M32.6 69.8h10.2M78.3 80h10.1M78.3 77.4h10.1M78.3 74.9h10.1M78.3 69.8h10.1M139.2 80v5h-7.6M144.3 80v12.7M22.4 95.2h20.4M22.4 97.7h20.4"/>
<path d="M32.6 85h10.2M32.6 82.5h10.2M32.6 92.7h10.2M32.6 87.6h10.2M32.6 90.1h10.2M78.3 85h10.1M78.3 82.5h10.1M78.3 92.7h10.1M78.3 87.6h10.1M78.3 95.2h10.1M78.3 97.7h17.8v5.1M78.3 90.1h10.1"/>
<path d="M22.4 100.2h20.4M78.3 100.2h10.1M96.1 125.6v10.2M98.6 125.6v10.2M101.1 125.6v10.2M103.7 125.6v10.2M116.4 125.6v10.2M118.9 125.6v10.2M121.5 125.6v10.2M124 125.6v10.2M126.5 125.6v10.2M129.1 125.6v10.2"/>
<path d="M131.6 125.6v10.2M134.2 125.6v10.2M164.6 133.3v5M179.8 133.3v5M164.6 148.5v2.5M179.8 148.5v2.5M35.1 166.3v10.1M37.7 166.3v10.1M40.2 166.3v10.1M42.8 166.3v10.1M45.3 166.3v10.1M47.8 166.3v10.1"/>
<path d="M50.3 166.3v10.1M52.9 166.3v10.1M63 166.3v10.1M65.6 166.3v10.1M68.1 166.3v10.1M70.7 166.3v10.1M96.1 163.7v12.7M101.1 163.7v12.7M106.2 163.7v12.7M113.8 163.7v2.6M144.3 204.4h15.3M146.9 204.4v5.1"/>
<path d="M63 222.1v5.1h25.4M70.7 222.1v2.6h17.7"/>
<circle cx="129.1" cy="179" r=".51"/>
</g>
<circle cx="146.8" cy="204.4" r=".51" fill="#0dab76"/>
<g fill="none" stroke="#0dab76" stroke-width=".21">
<path d="M167.1 204.4h-7.5v5.1"/>
<circle cx="146.8" cy="204.4" r=".51"/>
</g>
<circle cx="159.5" cy="204.4" r=".51" fill="#0dab76"/>
<g fill="none" stroke="#0dab76" stroke-width=".21">
<path d="M172.2 204.4v7.6h7.6M177.3 204.4v5.1h2.5"/>
<circle cx="159.5" cy="204.4" r=".51"/>
</g>
<g font-size="3.6" fill="#808080">
<text x="17.4" y="120.6">LED</text>
<text x="17.4" y="196.8">CONNECTORS</text>
</g>
<text font-size="3.6" x="0" y="296">5.01.2024 23:10 C:\Users\tayla\Documents\EAGLE\projects\first_embedded_system\untitled.sch (Sheet: 1/1)</text>
<g font-size="2.5" fill="#808080">
<text x="47.8" y="59.6">U1</text>
<text x="83.4" y="64.7">VIN</text>
<text x="32.6" y="69.8">N$13</text>
<text x="83.4" y="69.8">N$17</text>
<text x="35.1" y="77.4">N$10</text>
<text x="35.1" y="74.9">N$11</text>
<text x="83.4" y="77.4">A6</text>
<text x="83.4" y="74.9">A7</text>
<text x="134.2" y="74.9" transform="rotate(-90 134.2 74.9)">U$1</text>
<text x="157" y="74.9" transform="rotate(-90 157 74.9)">LM35TO92</text>
<text x="35.1" y="82.5">N$8</text>
<text x="35.1" y="80">N$9</text>
<text x="83.4" y="80">SCL</text>
<text x="83.4" y="82.5">SDA</text>
<text x="35.1" y="85">N$7</text>
<text x="35.1" y="87.6">D7</text>
<text x="83.4" y="87.6">A2</text>
<text x="83.4" y="85">A3</text>
<text x="22.4" y="95.2">D10_PWM/SS</text>
<text x="35.1" y="92.7">D9</text>
<text x="35.1" y="90.1">D8</text>
<text x="83.4" y="90.1">A1</text>
<text x="83.4" y="92.7">A0</text>
<text x="83.4" y="95.2">REF1</text>
<text x="144.3" y="90.1" transform="rotate(-90 144.3 90.1)">A0</text>
<text x="22.4" y="97.7">D11_PWM/MOSI</text>
<text x="22.4" y="100.2">D12_MISO</text>
<text x="83.4" y="100.2">SCLK</text>
<text x="96.1" y="133.3" transform="rotate(-90 96.1 133.3)">DIG1</text>
<text x="98.6" y="133.3" transform="rotate(-90 98.6 133.3)">DIG2</text>
<text x="101.1" y="133.3" transform="rotate(-90 101.1 133.3)">DIG3</text>
<text x="103.7" y="133.3" transform="rotate(-90 103.7 133.3)">DIG4</text>
<text x="116.4" y="133.3" transform="rotate(-90 116.4 133.3)">SEGA</text>
<text x="118.9" y="133.3" transform="rotate(-90 118.9 133.3)">SEGB</text>
<text x="121.5" y="133.3" transform="rotate(-90 121.5 133.3)">SEGC</text>
<text x="124" y="133.3" transform="rotate(-90 124 133.3)">SEGD</text>
<text x="126.5" y="133.3" transform="rotate(-90 126.5 133.3)">SEGE</text>
<text x="129.1" y="133.3" transform="rotate(-90 129.1 133.3)">SEGF</text>
<text x="131.6" y="133.3" transform="rotate(-90 131.6 133.3)">SEGG</text>
<text x="134.2" y="133.3" transform="rotate(-90 134.2 133.3)">SEGDP</text>
<text x="164.6" y="138.3" transform="rotate(-90 164.6 138.3)">D8</text>
<text x="179.8" y="138.3" transform="rotate(-90 179.8 138.3)">D7</text>
<text x="92.9" y="158.7" transform="rotate(-90 92.9 158.7)">IC2</text>
<text x="139.2" y="158.7" transform="rotate(-90 139.2 158.7)">MAX7219CNG</text>
<text x="35.1" y="173.9" transform="rotate(-90 35.1 173.9)">SEGA</text>
<text x="37.7" y="173.9" transform="rotate(-90 37.7 173.9)">SEGB</text>
<text x="40.2" y="173.9" transform="rotate(-90 40.2 173.9)">SEGC</text>
<text x="42.8" y="173.9" transform="rotate(-90 42.8 173.9)">SEGD</text>
<text x="45.3" y="173.9" transform="rotate(-90 45.3 173.9)">SEGE</text>
<text x="47.8" y="173.9" transform="rotate(-90 47.8 173.9)">SEGF</text>
<text x="50.4" y="173.9" transform="rotate(-90 50.4 173.9)">SEGG</text>
<text x="52.9" y="173.9" transform="rotate(-90 52.9 173.9)">SEGDP</text>
<text x="63" y="173.9" transform="rotate(-90 63 173.9)">DIG1</text>
<text x="65.6" y="173.9" transform="rotate(-90 65.6 173.9)">DIG2</text>
<text x="68.1" y="173.9" transform="rotate(-90 68.1 173.9)">DIG3</text>
<text x="70.7" y="173.9" transform="rotate(-90 70.7 173.9)">DIG4</text>
<text x="96.1" y="173.9" transform="rotate(-90 96.1 173.9)">SCLK</text>
<text x="101.1" y="181.5" transform="rotate(-90 101.1 181.5)">D10_PWM/SS</text>
<text x="106.2" y="184.1" transform="rotate(-90 106.2 184.1)">D11_PWM/MOSI</text>
<text x="47.8" y="201.8" transform="rotate(-90 47.8 201.8)">VIN</text>
<text x="126.5" y="201.2">7805T</text>
<text x="126.5" y="198.7">IC1</text>
<text x="80.8" y="224.7">SCL</text>
<text x="80.8" y="227.2">SDA</text>
</g>
<text font-size="2.5" fill="#c90d0c" x="58" y="102.8">USB</text>
<g font-size="2.1" fill="#808080">
<text x="41.6" y="64.3">TX1</text>
<text x="50.2" y="65.5">TX1</text>
<text x="67.4" y="65.5">VIN</text>
<text x="75.5" y="64.3">VIN</text>
<text x="37.4" y="72">GND@1</text>
<text x="37.9" y="69.4">RST@1</text>
<text x="41.4" y="66.9">RX0</text>
<text x="50.2" y="68">RX0</text>
<text x="50.2" y="70.6">RST</text>
<text x="66.2" y="68">GND</text>
<text x="66.6" y="70.6">RST</text>
<text x="75.5" y="72">5V</text>
<text x="75.5" y="69.4">RST@2</text>
<text x="75.5" y="66.9">GND@2</text>
<text x="42.8" y="74.5">D2</text>
<text x="42.8" y="77">D3</text>
<text x="50.2" y="73.1">GND</text>
<text x="50.2" y="75.6">D2</text>
<text x="68.3" y="75.6">A7</text>
<text x="68.3" y="73.1">5V</text>
<text x="75.5" y="77">A6</text>
<text x="75.5" y="74.5">A7</text>
<text x="140" y="72.6" transform="rotate(-90 140 72.6)">VCC</text>
<text x="145.1" y="72.6" transform="rotate(-90 145.1 72.6)">OUT</text>
<text x="150.2" y="72.6" transform="rotate(-90 150.2 72.6)">GND</text>
<text x="42.8" y="79.6">D4</text>
<text x="42.8" y="82.1">D5</text>
<text x="50.2" y="78.2">D3</text>
<text x="50.2" y="80.7">D4</text>
<text x="50.2" y="83.3">D5</text>
<text x="68.3" y="83.3">A4</text>
<text x="68.3" y="80.7">A5</text>
<text x="68.3" y="78.2">A6</text>
<text x="75.5" y="82.1">A4</text>
<text x="75.5" y="79.6">A5</text>
<text x="138.9" y="78.4" transform="rotate(-90 138.9 78.4)">1</text>
<text x="143.9" y="78.4" transform="rotate(-90 143.9 78.4)">2</text>
<text x="149" y="78.4" transform="rotate(-90 149 78.4)">3</text>
<text x="42.8" y="84.7">D6</text>
<text x="42.8" y="87.2">D7</text>
<text x="42.8" y="89.7">D8</text>
<text x="50.2" y="85.8">D6</text>
<text x="50.2" y="88.3">D7</text>
<text x="68.3" y="88.3">A2</text>
<text x="68.3" y="85.8">A3</text>
<text x="75.5" y="89.7">A1</text>
<text x="75.5" y="87.2">A2</text>
<text x="75.5" y="84.7">A3</text>
<text x="41.6" y="94.8">D10</text>
<text x="42.8" y="92.3">D9</text>
<text x="50.2" y="90.9">D8</text>
<text x="50.2" y="93.4">D9</text>
<text x="50.2" y="96">D10</text>
<text x="66.6" y="96">REF</text>
<text x="68.3" y="93.4">A0</text>
<text x="68.3" y="90.9">A1</text>
<text x="75.5" y="94.8">REF</text>
<text x="75.5" y="92.3">A0</text>
<text x="41.6" y="99.9">D12</text>
<text x="41.7" y="97.4">D11</text>
<text x="50.2" y="98.5">D11</text>
<text x="50.2" y="101">D12</text>
<text x="67" y="101">D13</text>
<text x="67.1" y="98.5">3V3</text>
<text x="75.5" y="99.9">D13</text>
<text x="75.5" y="97.4">3V3</text>
<text x="95.7" y="138.6" transform="rotate(-90 95.7 138.6)">2</text>
<text x="98.3" y="138.6" transform="rotate(-90 98.3 138.6)">11</text>
<text x="100.8" y="138.6" transform="rotate(-90 100.8 138.6)">6</text>
<text x="103.3" y="138.6" transform="rotate(-90 103.3 138.6)">7</text>
<text x="105.9" y="138.6" transform="rotate(-90 105.9 138.6)">3</text>
<text x="108.4" y="138.6" transform="rotate(-90 108.4 138.6)">10</text>
<text x="111" y="138.6" transform="rotate(-90 111 138.6)">5</text>
<text x="113.5" y="138.6" transform="rotate(-90 113.5 138.6)">8</text>
<text x="116" y="138.6" transform="rotate(-90 116 138.6)">14</text>
<text x="118.5" y="138.6" transform="rotate(-90 118.5 138.6)">16</text>
<text x="121.1" y="138.6" transform="rotate(-90 121.1 138.6)">20</text>
<text x="123.6" y="138.6" transform="rotate(-90 123.6 138.6)">23</text>
<text x="126.2" y="138.6" transform="rotate(-90 126.2 138.6)">21</text>
<text x="128.7" y="138.6" transform="rotate(-90 128.7 138.6)">15</text>
<text x="131.2" y="138.6" transform="rotate(-90 131.2 138.6)">17</text>
<text x="133.8" y="138.6" transform="rotate(-90 133.8 138.6)">22</text>
<text x="96.8" y="148.2" transform="rotate(-90 96.8 148.2)">DIG0</text>
<text x="99.4" y="148.2" transform="rotate(-90 99.4 148.2)">DIG1</text>
<text x="101.9" y="148.2" transform="rotate(-90 101.9 148.2)">DIG2</text>
<text x="104.4" y="148.2" transform="rotate(-90 104.4 148.2)">DIG3</text>
<text x="107" y="148.2" transform="rotate(-90 107 148.2)">DIG4</text>
<text x="109.5" y="148.2" transform="rotate(-90 109.5 148.2)">DIG5</text>
<text x="112.1" y="148.2" transform="rotate(-90 112.1 148.2)">DIG6</text>
<text x="114.6" y="148.2" transform="rotate(-90 114.6 148.2)">DIG7</text>
<text x="117.1" y="149.1" transform="rotate(-90 117.1 149.1)">SEGA</text>
<text x="119.7" y="149.1" transform="rotate(-90 119.7 149.1)">SEGB</text>
<text x="122.2" y="149.2" transform="rotate(-90 122.2 149.2)">SEGC</text>
<text x="124.8" y="149.2" transform="rotate(-90 124.8 149.2)">SEGD</text>
<text x="127.3" y="149.1" transform="rotate(-90 127.3 149.1)">SEGE</text>
<text x="129.8" y="149" transform="rotate(-90 129.8 149)">SEGF</text>
<text x="132.4" y="149.3" transform="rotate(-90 132.4 149.3)">SEGG</text>
<text x="35.9" y="161.4" transform="rotate(-90 35.9 161.4)">A</text>
<text x="38.4" y="161.4" transform="rotate(-90 38.4 161.4)">B</text>
<text x="41" y="161.4" transform="rotate(-90 41 161.4)">C</text>
<text x="43.5" y="161.4" transform="rotate(-90 43.5 161.4)">D</text>
<text x="46.1" y="161.4" transform="rotate(-90 46.1 161.4)">E</text>
<text x="48.6" y="161.4" transform="rotate(-90 48.6 161.4)">F</text>
<text x="51.1" y="161.4" transform="rotate(-90 51.1 161.4)">G</text>
<text x="53.6" y="161.4" transform="rotate(-90 53.6 161.4)">DP</text>
<text x="63.8" y="161.4" transform="rotate(-90 63.8 161.4)">D1</text>
<text x="66.3" y="161.4" transform="rotate(-90 66.3 161.4)">D2</text>
<text x="68.9" y="161.4" transform="rotate(-90 68.9 161.4)">D3</text>
<text x="71.4" y="161.4" transform="rotate(-90 71.4 161.4)">D4</text>
<text x="96.8" y="156.3" transform="rotate(-90 96.8 156.3)">CLK</text>
<text x="101.9" y="156.3" transform="rotate(-90 101.9 156.3)">LOAD</text>
<text x="107" y="156.3" transform="rotate(-90 107 156.3)">DIN</text>
<text x="109.5" y="156.3" transform="rotate(-90 109.5 156.3)">DOUT</text>
<text x="114.6" y="156.3" transform="rotate(-90 114.6 156.3)">ISET</text>
<text x="129.8" y="156.3" transform="rotate(-90 129.8 156.3)">VCC</text>
<text x="132.4" y="156.3" transform="rotate(-90 132.4 156.3)">GND</text>
<text x="134.9" y="156.3" transform="rotate(-90 134.9 156.3)">GND SEGDP</text>
<text x="95.7" y="163.4" transform="rotate(-90 95.7 163.4)">13</text>
<text x="100.8" y="163.4" transform="rotate(-90 100.8 163.4)">12</text>
<text x="105.9" y="162.2" transform="rotate(-90 105.9 162.2)">1</text>
<text x="108.4" y="163.4" transform="rotate(-90 108.4 163.4)">24</text>
<text x="113.5" y="163.4" transform="rotate(-90 113.5 163.4)">18</text>
<text x="128.7" y="163.4" transform="rotate(-90 128.7 163.4)">19</text>
<text x="131.2" y="162.2" transform="rotate(-90 131.2 162.2)">4</text>
<text x="133.8" y="162.2" transform="rotate(-90 133.8 162.2)">9</text>
<text x="125" y="204">1</text>
<text x="128.9" y="205.1">VI</text>
<text x="132.1" y="208.7">GND</text>
<text x="136.4" y="205.1">VO</text>
<text x="142.1" y="204">3</text>
<text x="181.4" y="209.1">1</text>
<text x="133.8" y="211" transform="rotate(-90 133.8 211)">2</text>
<text x="181.4" y="211.6">2</text>
<text x="181.4" y="214.2">3</text>
<text x="90" y="221.8">1</text>
<text x="181.4" y="216.7">4</text>
<text x="90" y="224.3">2</text>
<text x="90" y="226.9">3</text>
<text x="90" y="229.4">4</text>
</g>
<g font-size="1.4" fill="#c90d0c">
<text x="26.2" y="134.8">A</text>
<text x="21.2" y="141.1">F</text>
<text x="30.8" y="141.1">B</text>
<text x="19.9" y="149.8">E</text>
<text x="26" y="145.5">G</text>
<text x="29.5" y="149.8">C</text>
<text x="24.7" y="156.2">D</text>
<text x="32.1" y="156.2">DP</text>
</g>
</svg>
